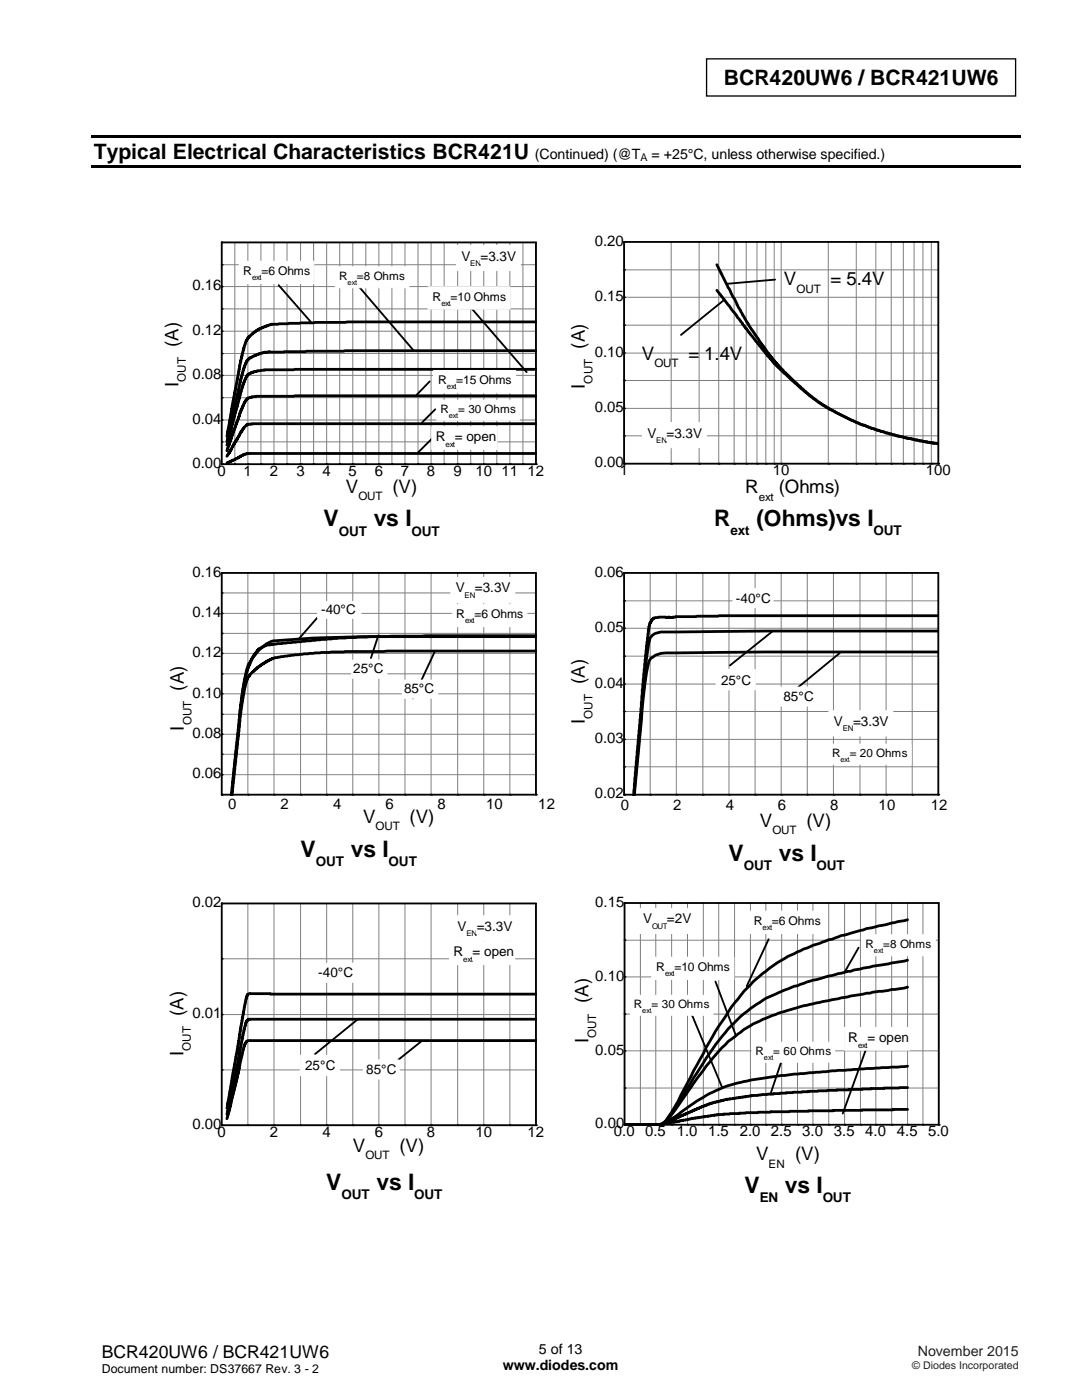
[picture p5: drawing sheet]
<svg xmlns="http://www.w3.org/2000/svg" width="216mm" height="279mm" viewBox="0 0 216 279" stroke-linecap="round" stroke-linejoin="round" font-family="sans-serif">
<path d="M141 11.7h61.7v7.5h-61.7z" fill="none" stroke="#000" stroke-width=".26"/>
<g fill="#000">
<path d="M18.2 26.9h185.5v.5h-185.5z" fill-rule="evenodd"/>
<path d="M18.2 33.1h185.5v.5h-185.5z" fill-rule="evenodd"/>
</g>
<g fill="none" stroke="#808080" stroke-width=".2">
<path d="M44.2 52.8h62.7M44.2 57.2h62.7M46.9 48.4v44.2M49.5 48.4v44.2M52.1 48.4v44.2M54.7 48.4v44.2M57.3 48.4v44.2M60 48.4v44.2M62.6 48.4v44.2M65.2 48.4v44.2M67.8 48.4v44.2M70.4 48.4v44.2"/>
<path d="M73 48.4v44.2M75.6 48.4v44.2M78.2 48.4v44.2M80.8 48.4v44.2M83.4 48.4v44.2M86 48.4v44.2M88.6 48.4v44.2M91.3 48.4v44.2M93.9 48.4v44.2M96.5 48.4v44.2M99.1 48.4v44.2M101.7 48.4v44.2"/>
<path d="M104.3 48.4v44.2M124.5 53.9h62.7M124.5 59.3h62.7M133.9 48.3v44.2M139.5 48.3v44.2M143.4 48.3v44.2M146.5 48.3v44.2M148.9 48.3v44.2M151 48.3v44.2M152.8 48.3v44.2M154.5 48.3v44.2M155.9 48.3v44.2"/>
<path d="M165.3 48.3v44.2M170.9 48.3v44.2M174.8 48.3v44.2M177.8 48.3v44.2M180.3 48.3v44.2M182.4 48.3v44.2M184.2 48.3v44.2M185.8 48.3v44.2M44.2 79.4h62.7M44.2 70.6h62.7M44.2 61.6h62.7M44.2 74.9h62.7"/>
<path d="M44.2 66.1h62.7M124.5 75.9h62.7M124.5 64.9h62.7M124.5 70.5h62.7M44.2 88.2h62.7M44.2 83.8h62.7M124.5 87h62.7M124.5 81.5h62.7M44.2 118.3h62.7M49.5 114.3v44.3M54.7 114.3v44.3M60 114.3v44.3"/>
<path d="M65.2 114.3v44.3M70.4 114.3v44.3M75.6 114.3v44.3M80.8 114.3v44.3M86 114.3v44.3M91.3 114.3v44.3M96.5 114.3v44.3M101.7 114.3v44.3M124.5 119.9h62.7M129.7 114.3v44.3M134.9 114.3v44.3M140.3 114.3v44.3"/>
<path d="M145.5 114.3v44.3M150.7 114.3v44.3M155.9 114.3v44.3M161.1 114.3v44.3M166.3 114.3v44.3M171.6 114.3v44.3M176.8 114.3v44.3M182 114.3v44.3M44.2 134.5h62.7M44.2 126.4h62.7M44.2 138.5h62.7M44.2 130.4h62.7"/>
<path d="M44.2 122.4h62.7M124.5 131h62.7M124.5 136.5h62.7M124.5 125.4h62.7M44.2 150.5h62.7M44.2 142.5h62.7M44.2 154.6h62.7M44.2 146.5h62.7M124.5 153h62.7M124.5 142h62.7M124.5 147.6h62.7M44.2 191.3h62.7"/>
<path d="M49.5 180.3v44.3M54.7 180.3v44.3M60 180.3v44.3M65.2 180.3v44.3M70.4 180.3v44.3M75.6 180.3v44.3M80.8 180.3v44.3M86 180.3v44.3M91.3 180.3v44.3M96.5 180.3v44.3M101.7 180.3v44.3M124.6 187.6h62.7"/>
<path d="M124.6 195h62.7M127.8 180.2v44.3M130.9 180.2v44.3M134 180.2v44.3M137.2 180.2v44.3M140.3 180.2v44.3M143.4 180.2v44.3M146.6 180.2v44.3M149.7 180.2v44.3M152.8 180.2v44.3M156 180.2v44.3M159.1 180.2v44.3"/>
<path d="M162.2 180.2v44.3M165.4 180.2v44.3M168.5 180.2v44.3M171.7 180.2v44.3M174.8 180.2v44.3M177.9 180.2v44.3M181.1 180.2v44.3M184.2 180.2v44.3M44.2 213.5h62.7M44.2 202.5h62.7M124.6 217.1h62.7M124.6 202.4h62.7"/>
<path d="M124.6 209.7h62.7"/>
</g>
<g fill="#000">
<circle cx="44.2" cy="57.2" r=".19"/>
<circle cx="44.2" cy="48.4" r=".19"/>
<circle cx="44.2" cy="52.8" r=".19"/>
<circle cx="124.5" cy="59.3" r=".19"/>
<circle cx="124.5" cy="48.3" r=".19"/>
<circle cx="124.5" cy="53.9" r=".19"/>
<circle cx="44.2" cy="74.9" r=".19"/>
<circle cx="44.2" cy="61.6" r=".19"/>
<circle cx="44.2" cy="70.6" r=".19"/>
<circle cx="44.2" cy="66.1" r=".19"/>
<circle cx="44.2" cy="79.4" r=".19"/>
<circle cx="124.5" cy="70.5" r=".19"/>
<circle cx="124.5" cy="75.9" r=".19"/>
<circle cx="124.5" cy="64.9" r=".19"/>
<circle cx="44.2" cy="92.6" r=".19"/>
<circle cx="44.2" cy="88.2" r=".19"/>
<circle cx="44.2" cy="83.8" r=".19"/>
<circle cx="46.9" cy="92.6" r=".19"/>
<circle cx="49.5" cy="92.6" r=".19"/>
<circle cx="52.1" cy="92.6" r=".19"/>
<circle cx="54.7" cy="92.6" r=".19"/>
<circle cx="57.3" cy="92.6" r=".19"/>
<circle cx="60" cy="92.6" r=".19"/>
<circle cx="62.6" cy="92.6" r=".19"/>
<circle cx="65.2" cy="92.6" r=".19"/>
<circle cx="67.8" cy="92.6" r=".19"/>
<circle cx="70.4" cy="92.6" r=".19"/>
<circle cx="73" cy="92.6" r=".19"/>
<circle cx="75.6" cy="92.6" r=".19"/>
<circle cx="78.2" cy="92.6" r=".19"/>
<circle cx="80.8" cy="92.6" r=".19"/>
<circle cx="83.4" cy="92.6" r=".19"/>
<circle cx="86" cy="92.6" r=".19"/>
<circle cx="88.6" cy="92.6" r=".19"/>
<circle cx="91.3" cy="92.6" r=".19"/>
<circle cx="93.9" cy="92.6" r=".19"/>
<circle cx="96.5" cy="92.6" r=".19"/>
<circle cx="99.1" cy="92.6" r=".19"/>
<circle cx="101.7" cy="92.6" r=".19"/>
<circle cx="104.3" cy="92.6" r=".19"/>
<circle cx="106.9" cy="92.6" r=".19"/>
<circle cx="124.5" cy="92.5" r=".19"/>
<circle cx="124.5" cy="87" r=".19"/>
<circle cx="124.5" cy="81.5" r=".19"/>
<circle cx="133.9" cy="92.5" r=".19"/>
<circle cx="139.5" cy="92.5" r=".19"/>
<circle cx="143.4" cy="92.5" r=".19"/>
<circle cx="146.5" cy="92.5" r=".19"/>
<circle cx="148.9" cy="92.5" r=".19"/>
<circle cx="151" cy="92.5" r=".19"/>
<circle cx="152.8" cy="92.5" r=".19"/>
<circle cx="154.5" cy="92.5" r=".19"/>
<circle cx="155.9" cy="92.5" r=".19"/>
<circle cx="165.3" cy="92.5" r=".19"/>
<circle cx="170.9" cy="92.5" r=".19"/>
<circle cx="174.8" cy="92.5" r=".19"/>
<circle cx="177.8" cy="92.5" r=".19"/>
<circle cx="180.3" cy="92.5" r=".19"/>
<circle cx="182.4" cy="92.5" r=".19"/>
<circle cx="184.2" cy="92.5" r=".19"/>
<circle cx="185.8" cy="92.5" r=".19"/>
<circle cx="187.2" cy="92.5" r=".19"/>
<circle cx="44.2" cy="118.3" r=".19"/>
<circle cx="44.2" cy="114.3" r=".19"/>
<circle cx="124.5" cy="119.9" r=".19"/>
<circle cx="124.5" cy="114.3" r=".19"/>
<circle cx="44.2" cy="126.4" r=".19"/>
<circle cx="44.2" cy="122.4" r=".19"/>
<circle cx="44.2" cy="138.5" r=".19"/>
<circle cx="44.2" cy="130.4" r=".19"/>
<circle cx="44.2" cy="134.5" r=".19"/>
<circle cx="124.5" cy="136.5" r=".19"/>
<circle cx="124.5" cy="125.4" r=".19"/>
<circle cx="124.5" cy="131" r=".19"/>
<circle cx="44.2" cy="142.5" r=".19"/>
<circle cx="44.2" cy="158.6" r=".19"/>
<circle cx="44.2" cy="150.5" r=".19"/>
<circle cx="44.2" cy="146.5" r=".19"/>
<circle cx="44.2" cy="154.6" r=".19"/>
<circle cx="49.5" cy="158.6" r=".19"/>
<circle cx="54.7" cy="158.6" r=".19"/>
<circle cx="60" cy="158.6" r=".19"/>
<circle cx="65.2" cy="158.6" r=".19"/>
<circle cx="70.4" cy="158.6" r=".19"/>
<circle cx="75.6" cy="158.6" r=".19"/>
<circle cx="80.8" cy="158.6" r=".19"/>
<circle cx="86" cy="158.6" r=".19"/>
<circle cx="91.3" cy="158.6" r=".19"/>
<circle cx="96.5" cy="158.6" r=".19"/>
<circle cx="101.7" cy="158.6" r=".19"/>
<circle cx="106.9" cy="158.6" r=".19"/>
<circle cx="124.5" cy="158.6" r=".19"/>
<circle cx="124.5" cy="147.6" r=".19"/>
<circle cx="124.5" cy="142" r=".19"/>
<circle cx="124.5" cy="153" r=".19"/>
<circle cx="129.7" cy="158.6" r=".19"/>
<circle cx="134.9" cy="158.6" r=".19"/>
<circle cx="140.3" cy="158.6" r=".19"/>
<circle cx="145.5" cy="158.6" r=".19"/>
<circle cx="150.7" cy="158.6" r=".19"/>
<circle cx="155.9" cy="158.6" r=".19"/>
<circle cx="161.1" cy="158.6" r=".19"/>
<circle cx="166.3" cy="158.6" r=".19"/>
<circle cx="171.6" cy="158.6" r=".19"/>
<circle cx="176.8" cy="158.6" r=".19"/>
<circle cx="182" cy="158.6" r=".19"/>
<circle cx="187.2" cy="158.6" r=".19"/>
<circle cx="44.2" cy="191.3" r=".19"/>
<circle cx="44.2" cy="180.3" r=".19"/>
<circle cx="124.6" cy="195" r=".19"/>
<circle cx="124.6" cy="180.2" r=".19"/>
<circle cx="124.6" cy="187.6" r=".19"/>
<circle cx="44.2" cy="213.5" r=".19"/>
<circle cx="44.2" cy="202.5" r=".19"/>
<circle cx="124.6" cy="217.1" r=".19"/>
<circle cx="124.6" cy="202.4" r=".19"/>
<circle cx="124.6" cy="209.7" r=".19"/>
<circle cx="44.2" cy="224.6" r=".19"/>
<circle cx="49.5" cy="224.6" r=".19"/>
<circle cx="54.7" cy="224.6" r=".19"/>
<circle cx="60" cy="224.6" r=".19"/>
<circle cx="65.2" cy="224.6" r=".19"/>
<circle cx="70.4" cy="224.6" r=".19"/>
<circle cx="75.6" cy="224.6" r=".19"/>
<circle cx="80.8" cy="224.6" r=".19"/>
<circle cx="86" cy="224.6" r=".19"/>
<circle cx="91.3" cy="224.6" r=".19"/>
<circle cx="96.5" cy="224.6" r=".19"/>
<circle cx="101.7" cy="224.6" r=".19"/>
<circle cx="106.9" cy="224.6" r=".19"/>
<circle cx="124.6" cy="224.5" r=".19"/>
<circle cx="127.8" cy="224.5" r=".19"/>
<circle cx="130.9" cy="224.5" r=".19"/>
<circle cx="134" cy="224.5" r=".19"/>
<circle cx="137.2" cy="224.5" r=".19"/>
<circle cx="140.3" cy="224.5" r=".19"/>
<circle cx="143.4" cy="224.5" r=".19"/>
<circle cx="146.6" cy="224.5" r=".19"/>
<circle cx="149.7" cy="224.5" r=".19"/>
<circle cx="152.8" cy="224.5" r=".19"/>
<circle cx="156" cy="224.5" r=".19"/>
<circle cx="159.1" cy="224.5" r=".19"/>
<circle cx="162.2" cy="224.5" r=".19"/>
<circle cx="165.4" cy="224.5" r=".19"/>
<circle cx="168.5" cy="224.5" r=".19"/>
<circle cx="171.7" cy="224.5" r=".19"/>
<circle cx="174.8" cy="224.5" r=".19"/>
<circle cx="177.9" cy="224.5" r=".19"/>
<circle cx="181.1" cy="224.5" r=".19"/>
<circle cx="184.2" cy="224.5" r=".19"/>
<circle cx="187.3" cy="224.5" r=".19"/>
</g>
<path d="M44.2 48.4h62.7v44.2h-62.7zM124.5 48.3h62.7v44.2h-62.7zM44.2 114.3h62.7v44.3h-62.7zM124.5 114.3h62.7v44.3h-62.7zM44.2 180.3h62.7v44.3h-62.7zM124.6 180.2h62.7v44.3h-62.7zM71.4 203.4l-8.5 7M84.2 207.7l-8.5 6.8" fill="none" stroke="#000" stroke-width=".37"/>
<g fill="none" stroke="#000" stroke-width=".56">
<path d="M143 52.8l5.2 10.1 3.5 5.4 2.2 3.1 1.8 2 5.2 4.9 2 1.6 2.9 1.9 6.4 3 2.8 1.1 5.4 1.4 3.1 .7 3.7 .6-3.7-.6-3.1-.7-6.5-1.8-3.9-1.6-4.6-2.3-2.1-1.3-3.5-2.8-5.6-5.3-4.8-5.9-2.9-4-3.5-4.4M106.9 64.2l-44 .1-8.8 .4-1.1 .4-1.5 .6-.9 .7-1.1 1-.1 .4-.3 .2-.5 1.4-.8 3.7-.1 1.1-1.2 5.8-.4 2.8-.8 4.3M106.9 70h-38l-12.4 .3-2.9-.1-2.1 .4-1.4 .8a1.52 1.52 0 0 0-1.1 1.3l-.5 1.1-.6 2.4-.3 1.8-1.2 4.7-.4 2.3-.7 3.1M106.9 73.7h-48l-6.2 .1-1.3 .2-1 .4a1.63 1.63 0 0 0-1.3 1l-1.1 2.9-.6 2.6-.9 3-.3 1.6-.9 3.3M106.9 79h-48l-7.9 .1-.7 .2a1.79 1.79 0 0 0-1.5 1.1l-.9 1.9-.3 1.2-1.2 3-.2 .9-.9 2.5M106.9 90.5h-57.6l-.7 .2-.1 .2-.9 .3-.1 .2-.5 .1-.1 .2-.4 .1-1.2 .6M106.9 84.6l-56.6 .1a1.48 1.48 0 0 0-1.7 .8l-.6 .8-.3 .8-2.4 4M106.9 127.1h-34.5l-9.8 .2-7.9 .6a8.1 8.1 0 0 0-4.7 4l-.5 1a34.7 34.7 0 0 0-1.3 7.3l-2 18.5M106.9 129.9l-38 .1-8.3 .5-4.5 .5-1.8 .4-1.9 1-1.5 1.2-1.2 1.2-.6 1.3-1.1 6.3-1.7 16.3M106.9 126.9h-22l-11.1 .2-9.6 .5-8.9 .8-1.5 .3a1.22 1.22 0 0 0-1.3 .4l-.8 .4-.4 .3-1 1.5-.4 1.1-.3 .6-.9 3-.8 5.6-1.7 17.1M187.2 122.9h-43.7l-12.3 .3a1.02 1.02 0 0 0-1.3 .9l-.3 .3-.1 .7-.9 7.4-.9 12.1-1 10.6-.2 3.5 .9-10.1a300.3 300.3 0 0 1 2-19.7 2.61 2.61 0 0 1 .9-2.2 4.7 4.7 0 0 1 3.1-.6l19.3-.2h34.5M187.2 130.1h-34.5l-18.2 .2a7.4 7.4 0 0 0-4.3 .8 2.31 2.31 0 0 0-.9 1.8l-.6 3.3-.5 5-1.6 17.5"/>
<path d="M106.9 198.4l-56.5-.1a.9 .9 0 0 0-1.2 .7l-1.1 5.7-.7 4.7-2.1 11.7M181.1 183.6l-4.5 1a103.9 103.9 0 0 0-14.4 4.1l-.6 .2a34.1 34.1 0 0 0-17.5 15l-3.2 5.2-6.2 11.8a14.5 14.5 0 0 1-2.5 3.4l-.7 .2h-6.9M181.1 197l-8.2 1.2-6.2 1.2a65.3 65.3 0 0 0-14.4 4 23.3 23.3 0 0 0-7.6 5.1 60.6 60.6 0 0 0-8.2 10.4l-1.8 2.7-1.3 1.6a2.77 2.77 0 0 1-3.1 1.3h-5.7M181.1 191.6l-7 1.2-6.9 1.5a63.6 63.6 0 0 0-14.9 5.3 35.2 35.2 0 0 0-12 12.5l-5.6 9.1a11.4 11.4 0 0 1-2.5 3.1l-.7 .2h-6.9M106.9 203.4h-56.4a.98 .98 0 0 0-1.3 .5l-.8 2.7-.7 4.5-2.4 11.2M106.9 207.7h-56.4a1.35 1.35 0 0 0-1.8 1.2l-.7 2.8-.6 3.2-2.1 8.4M181.1 217l-19.8 .8-11.3 .8-5 .8-3 .7-2.2 .8-.4 .3h-.3l-.3 .3h-.3l-2.2 1.1h-.3l-1.4 .8-2.8 1.1h-7.2M181.1 212.8l-13.9 .8-10.6 1a47 47 0 0 0-13.2 2.8 37.6 37.6 0 0 0-8.7 5.5l-.7 .4a5.5 5.5 0 0 1-4.4 1.2h-5M181.1 221.4l-19.8 .3-12.5 .4-1.3 .1-4.4 .2-5 .8-.8 .2-5.5 1.1h-7.2"/>
</g>
<path d="M89.7 188h13v4.5h-13z" fill-rule="evenodd" fill="#fff" stroke="#fff" stroke-width=".2"/>
<g fill="#fff">
<path d="M90.5 188.4h1.9v3h-1.9z" fill-rule="evenodd"/>
<path d="M92.4 190.6h1.9v1.9h-1.9z" fill-rule="evenodd"/>
<path d="M94.3 188.4h8.3v3h-8.3z" fill-rule="evenodd"/>
</g>
<path d="M90.3 182.8h12.8v5h-12.8z" fill-rule="evenodd" fill="#fff" stroke="#fff" stroke-width=".2"/>
<g fill="#fff">
<path d="M91.3 183.3h1.8v3h-1.8z" fill-rule="evenodd"/>
<path d="M93.1 185.5h2v1.9h-2z" fill-rule="evenodd"/>
<path d="M95.1 183.3h7.1v3h-7.1z" fill-rule="evenodd"/>
</g>
<path d="M72.5 211.5h7.1v3.8h-7.1z" fill-rule="evenodd" fill="#fff" stroke="#fff" stroke-width=".2"/>
<path d="M73.1 211.8h6v3h-6z" fill-rule="evenodd" fill="#fff"/>
<path d="M59.9 210.6h7.8v4.1h-7.8z" fill-rule="evenodd" fill="#fff" stroke="#fff" stroke-width=".2"/>
<path d="M60.9 211.1h6v3.1h-6z" fill-rule="evenodd" fill="#fff"/>
<path d="M62.9 192.2h8v3.8h-8z" fill-rule="evenodd" fill="#fff" stroke="#fff" stroke-width=".2"/>
<path d="M63.5 192.6h7v3h-7z" fill-rule="evenodd" fill="#fff"/>
<path d="M128.2 84.3h12.7v5h-12.7z" fill-rule="evenodd" fill="#fff" stroke="#fff" stroke-width=".2"/>
<g fill="#fff">
<path d="M129.2 84.8h1.7v3.1h-1.7z" fill-rule="evenodd"/>
<path d="M130.9 87.1h2.1v1.8h-2.1z" fill-rule="evenodd"/>
<path d="M133 84.8h7.1v3.1h-7.1z" fill-rule="evenodd"/>
</g>
<path d="M55.6 56.9l6.4 7.3M71.7 57.3l10.9 12.7M144.3 60l-8.4 6.8M154.7 55.8l-9.6 .8M85.7 76.1l-2.7 2.8M94.1 61.6l11 12.7M86.2 87.5l-2.8 2.8M86.9 81.7l-2.7 2.7" fill="none" stroke="#000" stroke-width=".37"/>
<path d="M86.5 73.9h16.4v4.5h-16.4z" fill-rule="evenodd" fill="#fff" stroke="#fff" stroke-width=".2"/>
<g fill="#fff">
<path d="M87.4 74.4h1.8v2.8h-1.8z" fill-rule="evenodd"/>
<path d="M89.2 76.3h1.8v1.8h-1.8z" fill-rule="evenodd"/>
<path d="M91 74.4h11.1v2.8h-11.1z" fill-rule="evenodd"/>
</g>
<path d="M87.2 79.9h16.4v4h-16.4z" fill-rule="evenodd" fill="#fff" stroke="#fff" stroke-width=".2"/>
<g fill="#fff">
<path d="M87.9 80.2h1.7v2.8h-1.7z" fill-rule="evenodd"/>
<path d="M89.6 82h1.8v1.6h-1.8z" fill-rule="evenodd"/>
<path d="M91.4 80.2h11.6v2.8h-11.6z" fill-rule="evenodd"/>
</g>
<path d="M86.2 85.2h13v4.5h-13z" fill-rule="evenodd" fill="#fff" stroke="#fff" stroke-width=".2"/>
<g fill="#fff">
<path d="M86.9 85.6h2v3h-2z" fill-rule="evenodd"/>
<path d="M88.9 87.8h1.9v1.9h-1.9z" fill-rule="evenodd"/>
<path d="M90.8 85.6h8.2v3h-8.2z" fill-rule="evenodd"/>
</g>
<path d="M85.4 57.2h16.4v4.5h-16.4z" fill-rule="evenodd" fill="#fff" stroke="#fff" stroke-width=".2"/>
<g fill="#fff">
<path d="M86.3 57.7h1.8v2.8h-1.8z" fill-rule="evenodd"/>
<path d="M88.1 59.6h1.8v1.8h-1.8z" fill-rule="evenodd"/>
<path d="M89.9 57.7h11.1v2.8h-11.1z" fill-rule="evenodd"/>
</g>
<path d="M66.9 53.2h14.7v4.2h-14.7z" fill-rule="evenodd" fill="#fff" stroke="#fff" stroke-width=".2"/>
<g fill="#fff">
<path d="M67.7 53.7h1.7v2.8h-1.7z" fill-rule="evenodd"/>
<path d="M69.4 55.4h1.8v1.7h-1.8z" fill-rule="evenodd"/>
<path d="M71.2 53.7h9.7v2.8h-9.7z" fill-rule="evenodd"/>
</g>
<path d="M47.7 52.1h14.9v4.5h-14.9z" fill-rule="evenodd" fill="#fff" stroke="#fff" stroke-width=".2"/>
<g fill="#fff">
<path d="M48.5 52.6h1.8v2.8h-1.8z" fill-rule="evenodd"/>
<path d="M50.3 54.5h1.9v1.8h-1.9z" fill-rule="evenodd"/>
<path d="M52.2 52.6h9.7v2.8h-9.7z" fill-rule="evenodd"/>
</g>
<path d="M91.1 49h12.7v5h-12.7z" fill-rule="evenodd" fill="#fff" stroke="#fff" stroke-width=".2"/>
<g fill="#fff">
<path d="M92.1 49.5h1.7v3.1h-1.7z" fill-rule="evenodd"/>
<path d="M93.8 51.7h2.1v1.9h-2.1z" fill-rule="evenodd"/>
<path d="M95.9 49.5h7v3.1h-7z" fill-rule="evenodd"/>
</g>
<path d="M63.5 123.1l-3.8 4.3M75.5 126.8l-1.5 4.5M86.8 130l-4.4 9.4" fill="none" stroke="#000" stroke-width=".37"/>
<path d="M90.3 120.6h14.8v4.5h-14.8z" fill-rule="evenodd" fill="#fff" stroke="#fff" stroke-width=".2"/>
<g fill="#fff">
<path d="M91 121h1.8v2.9h-1.8z" fill-rule="evenodd"/>
<path d="M92.8 123h1.9v1.7h-1.9z" fill-rule="evenodd"/>
<path d="M94.7 121h9.7v2.9h-9.7z" fill-rule="evenodd"/>
</g>
<path d="M90 115.2h12.7v5h-12.7z" fill-rule="evenodd" fill="#fff" stroke="#fff" stroke-width=".2"/>
<g fill="#fff">
<path d="M90.9 115.7h1.8v3.1h-1.8z" fill-rule="evenodd"/>
<path d="M92.7 118h2.1v1.8h-2.1z" fill-rule="evenodd"/>
<path d="M94.8 115.7h7v3.1h-7z" fill-rule="evenodd"/>
</g>
<path d="M70.2 131.7h7v3.7h-7z" fill-rule="evenodd" fill="#fff" stroke="#fff" stroke-width=".2"/>
<path d="M70.5 131.8h6v3h-6z" fill-rule="evenodd" fill="#fff"/>
<path d="M80.3 135.7h7.1v3.6h-7.1z" fill-rule="evenodd" fill="#fff" stroke="#fff" stroke-width=".2"/>
<path d="M80.6 135.8h6.1v3h-6.1z" fill-rule="evenodd" fill="#fff"/>
<path d="M63.4 120h8.6v3.4h-8.6z" fill-rule="evenodd" fill="#fff" stroke="#fff" stroke-width=".2"/>
<path d="M64.1 120.1h6.9v3.1h-6.9z" fill-rule="evenodd" fill="#fff"/>
<path d="M154.2 125.9l-8.6 6.9M167.6 130.3l-8.5 7" fill="none" stroke="#000" stroke-width=".37"/>
<path d="M165.3 148.5h16.5v4h-16.5z" fill-rule="evenodd" fill="#fff" stroke="#fff" stroke-width=".2"/>
<g fill="#fff">
<path d="M166 148.9h1.7v2.7h-1.7z" fill-rule="evenodd"/>
<path d="M167.7 150.6h1.9v1.7h-1.9z" fill-rule="evenodd"/>
<path d="M169.6 148.9h11.6v2.7h-11.6z" fill-rule="evenodd"/>
</g>
<path d="M165.4 141.9h12.8v5h-12.8z" fill-rule="evenodd" fill="#fff" stroke="#fff" stroke-width=".2"/>
<g fill="#fff">
<path d="M166.4 142.4h1.8v3h-1.8z" fill-rule="evenodd"/>
<path d="M168.2 144.6h2v1.8h-2z" fill-rule="evenodd"/>
<path d="M170.2 142.4h7.1v3h-7.1z" fill-rule="evenodd"/>
</g>
<path d="M155.7 137.1h7.2v3.8h-7.2z" fill-rule="evenodd" fill="#fff" stroke="#fff" stroke-width=".2"/>
<path d="M156.3 137.4h6.1v3h-6.1z" fill-rule="evenodd" fill="#fff"/>
<path d="M142.9 133.6h7.8v4.1h-7.8z" fill-rule="evenodd" fill="#fff" stroke="#fff" stroke-width=".2"/>
<path d="M143.9 134.1h6v3.1h-6z" fill-rule="evenodd" fill="#fff"/>
<path d="M146.3 117.5h8v3.8h-8z" fill-rule="evenodd" fill="#fff" stroke="#fff" stroke-width=".2"/>
<path d="M146.9 117.8h6.9v3h-6.9z" fill-rule="evenodd" fill="#fff"/>
<path d="M142.8 195.9l4 10.6M153.4 187.5l-4.4 9.3M171.3 189.1l-2.7 4.8M137.7 201.7l6.4 15.3M156.3 210.6l-2.5 7.5M173.1 208.6l-4.9 13.6" fill="none" stroke="#000" stroke-width=".37"/>
<path d="M127.5 181.3h11.2v5h-11.2z" fill-rule="evenodd" fill="#fff" stroke="#fff" stroke-width=".2"/>
<g fill="#fff">
<path d="M128.3 181.8h1.8v3.1h-1.8z" fill-rule="evenodd"/>
<path d="M130.1 184h3v1.9h-3z" fill-rule="evenodd"/>
<path d="M133.1 181.8h4.8v3.1h-4.8z" fill-rule="evenodd"/>
</g>
<path d="M150.1 208h16.4v4h-16.4z" fill-rule="evenodd" fill="#fff" stroke="#fff" stroke-width=".2"/>
<g fill="#fff">
<path d="M150.8 208.3h1.6v2.8h-1.6z" fill-rule="evenodd"/>
<path d="M152.4 210.1h1.9v1.7h-1.9z" fill-rule="evenodd"/>
<path d="M154.3 208.3h11.6v2.8h-11.6z" fill-rule="evenodd"/>
</g>
<path d="M168.5 205h13v4.6h-13z" fill-rule="evenodd" fill="#fff" stroke="#fff" stroke-width=".2"/>
<g fill="#fff">
<path d="M169.3 205.5h1.9v3h-1.9z" fill-rule="evenodd"/>
<path d="M171.2 207.7h1.9v1.8h-1.9z" fill-rule="evenodd"/>
<path d="M173.1 205.5h8.3v3h-8.3z" fill-rule="evenodd"/>
</g>
<path d="M125.8 198.6h16.5v4h-16.5z" fill-rule="evenodd" fill="#fff" stroke="#fff" stroke-width=".2"/>
<g fill="#fff">
<path d="M126.5 199h1.7v2.7h-1.7z" fill-rule="evenodd"/>
<path d="M128.2 200.7h1.8v1.7h-1.8z" fill-rule="evenodd"/>
<path d="M130 199h11.6v2.7h-11.6z" fill-rule="evenodd"/>
</g>
<path d="M130.1 191h16.3v4.5h-16.3z" fill-rule="evenodd" fill="#fff" stroke="#fff" stroke-width=".2"/>
<g fill="#fff">
<path d="M130.9 191.4h1.8v2.9h-1.8z" fill-rule="evenodd"/>
<path d="M132.7 193.4h1.9v1.8h-1.9z" fill-rule="evenodd"/>
<path d="M134.6 191.4h11v2.9h-11z" fill-rule="evenodd"/>
</g>
<path d="M171.9 186.6h14.7v4.1h-14.7z" fill-rule="evenodd" fill="#fff" stroke="#fff" stroke-width=".2"/>
<g fill="#fff">
<path d="M172.7 187h1.7v2.8h-1.7z" fill-rule="evenodd"/>
<path d="M174.4 188.8h1.8v1.6h-1.8z" fill-rule="evenodd"/>
<path d="M176.3 187h9.6v2.8h-9.6z" fill-rule="evenodd"/>
</g>
<path d="M149.6 181.8h14.9v4.5h-14.9z" fill-rule="evenodd" fill="#fff" stroke="#fff" stroke-width=".2"/>
<g fill="#fff">
<path d="M150.4 182.3h1.8v2.8h-1.8z" fill-rule="evenodd"/>
<path d="M152.2 184.2h1.8v1.8h-1.8z" fill-rule="evenodd"/>
<path d="M154 182.3h9.8v2.8h-9.8z" fill-rule="evenodd"/>
</g>
<g font-size="4.5">
<text x="64.5" y="105.1">V</text>
<text x="74.6" y="105.1">vs I</text>
<text x="142.5" y="105">R</text>
<text x="150.9" y="105">(Ohms)vs I</text>
<text x="60" y="170.9">V</text>
<text x="70" y="170.9">vs I</text>
<text x="145.4" y="171.9">V</text>
<text x="155.4" y="171.9">vs I</text>
<text x="65.1" y="237.5">V</text>
<text x="75.1" y="237.5">vs I</text>
<text x="148.5" y="238">V</text>
<text x="156.6" y="238">vs I</text>
</g>
<g font-size="4.2">
<text x="144.4" y="17.1">BCR420UW6 / BCR421UW6</text>
<text x="18.7" y="31.8">Typical Electrical Characteristics BCR421U</text>
</g>
<g font-size="3.7">
<text x="156.4" y="56.9">V</text>
<text x="165.7" y="56.9">= 5.4V</text>
<text x="35.6" y="69.3" transform="rotate(-90 35.6 69.3)">(A)</text>
<text x="116.7" y="69.6" transform="rotate(-90 116.7 69.6)">(A)</text>
<text x="128.1" y="71.8">V</text>
<text x="137.4" y="71.8">= 1.4V</text>
<text x="35.6" y="77.2" transform="rotate(-90 35.6 77.2)">I</text>
<text x="116.7" y="77.6" transform="rotate(-90 116.7 77.6)">I</text>
<text x="69" y="98.3">V</text>
<text x="78.3" y="98.3">(V)</text>
<text x="148.7" y="98.5">R</text>
<text x="155.4" y="98.5">(Ohms)</text>
<text x="36.7" y="137.8" transform="rotate(-90 36.7 137.8)">(A)</text>
<text x="116.7" y="136.5" transform="rotate(-90 116.7 136.5)">(A)</text>
<text x="36.7" y="145.8" transform="rotate(-90 36.7 145.8)">I</text>
<text x="116.7" y="144.5" transform="rotate(-90 116.7 144.5)">I</text>
<text x="72.4" y="164.3">V</text>
<text x="81.7" y="164.3">(V)</text>
<text x="151.6" y="165">V</text>
<text x="160.9" y="165">(V)</text>
<text x="36.6" y="202.8" transform="rotate(-90 36.6 202.8)">(A)</text>
<text x="117.5" y="200.3" transform="rotate(-90 117.5 200.3)">(A)</text>
<text x="117.5" y="208.2" transform="rotate(-90 117.5 208.2)">I</text>
<text x="36.6" y="210.7" transform="rotate(-90 36.6 210.7)">I</text>
<text x="70.4" y="229.8">V</text>
<text x="79.7" y="229.8">(V)</text>
<text x="150.9" y="231.5">V</text>
<text x="158.7" y="231.5">(V)</text>
</g>
<text font-size="3.5" x="20.3" y="270.9">BCR420UW6 / BCR421UW6</text>
<g font-size="3">
<text x="118.7" y="49">0.20</text>
<text x="38.4" y="57.9">0.16</text>
<text x="118.7" y="60.1">0.15</text>
<text x="38.4" y="66.8">0.12</text>
<text x="118.7" y="71.2">0.10</text>
<text x="38.4" y="75.7">0.08</text>
<text x="118.7" y="82.2">0.05</text>
<text x="38.4" y="84.6">0.04</text>
<text x="38.4" y="93.4">0.00</text>
<text x="43.4" y="95">0</text>
<text x="48.6" y="95">1</text>
<text x="53.8" y="95">2</text>
<text x="59.1" y="95">3</text>
<text x="64.3" y="95">4</text>
<text x="69.6" y="95">5</text>
<text x="74.8" y="95">6</text>
<text x="80" y="95">7</text>
<text x="85.2" y="95">8</text>
<text x="90.5" y="95">9</text>
<text x="94.9" y="95">10</text>
<text x="100.1" y="95">11</text>
<text x="105.3" y="95">12</text>
<text x="118.7" y="93.3">0.00</text>
<text x="123.7" y="94.9">1</text>
<text x="154.2" y="94.9">10</text>
<text x="184.7" y="94.9">100</text>
<text x="38.4" y="115.1">0.16</text>
<text x="118.7" y="115.1">0.06</text>
<text x="38.4" y="123.2">0.14</text>
<text x="38.4" y="131.1">0.12</text>
<text x="118.7" y="126.1">0.05</text>
<text x="118.7" y="137.3">0.04</text>
<text x="38.4" y="139.2">0.10</text>
<text x="38.4" y="147.3">0.08</text>
<text x="118.7" y="148.3">0.03</text>
<text x="38.4" y="155.4">0.06</text>
<text x="45.6" y="161.4">0</text>
<text x="56" y="161.4">2</text>
<text x="66.5" y="161.4">4</text>
<text x="76.9" y="161.4">6</text>
<text x="87.3" y="161.4">8</text>
<text x="97" y="161.4">10</text>
<text x="107.4" y="161.4">12</text>
<text x="118.7" y="159.3">0.02</text>
<text x="123.9" y="161.6">0</text>
<text x="134.3" y="161.6">2</text>
<text x="144.8" y="161.6">4</text>
<text x="155.2" y="161.6">6</text>
<text x="165.6" y="161.6">8</text>
<text x="175.3" y="161.6">10</text>
<text x="185.7" y="161.6">12</text>
<text x="38.4" y="181">0.02</text>
<text x="118.8" y="181">0.15</text>
<text x="118.8" y="195.7">0.10</text>
<text x="38.4" y="203.2">0.01</text>
<text x="118.8" y="210.5">0.05</text>
<text x="38.4" y="225.3">0.00</text>
<text x="43.4" y="226.9">0</text>
<text x="53.8" y="226.9">2</text>
<text x="64.3" y="226.9">4</text>
<text x="74.8" y="226.9">6</text>
<text x="85.2" y="226.9">8</text>
<text x="94.9" y="226.9">10</text>
<text x="105.3" y="226.9">12</text>
<text x="118.8" y="225.2">0.00</text>
<text x="122.5" y="226.8">0.0</text>
<text x="128.7" y="226.8">0.5</text>
<text x="135" y="226.8">1.0</text>
<text x="141.3" y="226.8">1.5</text>
<text x="147.6" y="226.8">2.0</text>
<text x="153.8" y="226.8">2.5</text>
<text x="160.1" y="226.8">3.0</text>
<text x="166.4" y="226.8">3.5</text>
<text x="172.6" y="226.8">4.0</text>
<text x="178.9" y="226.8">4.5</text>
<text x="185.2" y="226.8">5.0</text>
</g>
<g font-size="2.8">
<text x="106.7" y="31.8">(Continued) (@T</text>
<text x="130" y="31.8">= +25°C, unless otherwise specified.)</text>
<text x="100.3" y="273.5">www.diodes.com</text>
<text x="107.5" y="270.2">5 of 13</text>
</g>
<text font-size="2.8" fill="#231f20" x="183.2" y="270.6">November 2015</text>
<g font-size="2.7">
<text x="92.1" y="52">V</text>
<text x="95.9" y="52">=3.3V</text>
<text x="86.9" y="88.1">R</text>
<text x="90.8" y="88.1">= open</text>
<text x="129.2" y="87.3">V</text>
<text x="133" y="87.3">=3.3V</text>
<text x="67.6" y="106.9">OUT</text>
<text x="82.1" y="106.9">OUT</text>
<text x="145.7" y="106.8">ext</text>
<text x="174.3" y="106.8">OUT</text>
<text x="90.9" y="118.2">V</text>
<text x="94.8" y="118.2">=3.3V</text>
<text x="64.1" y="122.6">-40°C</text>
<text x="146.9" y="120.3">-40°C</text>
<text x="70.5" y="134.3">25°C</text>
<text x="143.9" y="136.6">25°C</text>
<text x="80.6" y="138.3">85°C</text>
<text x="156.3" y="139.9">85°C</text>
<text x="166.4" y="144.9">V</text>
<text x="170.2" y="144.9">=3.3V</text>
<text x="63" y="172.8">OUT</text>
<text x="77.6" y="172.8">OUT</text>
<text x="148.4" y="173.7">OUT</text>
<text x="162.9" y="173.7">OUT</text>
<text x="91.3" y="185.8">V</text>
<text x="95.1" y="185.8">=3.3V</text>
<text x="128.3" y="184.3">V</text>
<text x="133.1" y="184.3">=2V</text>
<text x="90.5" y="190.9">R</text>
<text x="94.3" y="190.9">= open</text>
<text x="63.5" y="195.1">-40°C</text>
<text x="169.3" y="208">R</text>
<text x="173.1" y="208">= open</text>
<text x="60.9" y="213.6">25°C</text>
<text x="73.1" y="214.3">85°C</text>
<text x="68.2" y="239.3">OUT</text>
<text x="82.7" y="239.3">OUT</text>
<text x="151.6" y="239.9">EN</text>
<text x="164.2" y="239.9">OUT</text>
</g>
<text font-size="2.5" x="20.3" y="274">Document number: DS37667 Rev. 3 - 2</text>
<g font-size="2.4">
<text x="48.5" y="54.9">R</text>
<text x="52.2" y="54.9">=6 Ohms</text>
<text x="86.3" y="60">R</text>
<text x="89.9" y="60">=10 Ohms</text>
<text x="87.4" y="76.7">R</text>
<text x="91" y="76.7">=15 Ohms</text>
<text x="91" y="123.3">R</text>
<text x="94.7" y="123.3">=6 Ohms</text>
<text x="150.4" y="184.6">R</text>
<text x="154" y="184.6">=6 Ohms</text>
<text x="130.9" y="193.8">R</text>
<text x="134.6" y="193.8">=10 Ohms</text>
</g>
<g font-size="2.3">
<text x="67.7" y="55.8">R</text>
<text x="71.2" y="55.8">=8 Ohms</text>
<text x="158.9" y="58.4">OUT</text>
<text x="37.1" y="76.2" transform="rotate(-90 37.1 76.2)">OUT</text>
<text x="118.2" y="76.6" transform="rotate(-90 118.2 76.6)">OUT</text>
<text x="130.6" y="73.2">OUT</text>
<text x="87.9" y="82.3">R</text>
<text x="91.4" y="82.3">= 30 Ohms</text>
<text x="71.5" y="99.8">OUT</text>
<text x="151.4" y="100">ext</text>
<text x="118.2" y="143.5" transform="rotate(-90 118.2 143.5)">OUT</text>
<text x="38.2" y="144.8" transform="rotate(-90 38.2 144.8)">OUT</text>
<text x="166" y="151">R</text>
<text x="169.6" y="151">= 20 Ohms</text>
<text x="74.9" y="165.7">OUT</text>
<text x="154.1" y="166.5">OUT</text>
<text x="172.7" y="189.1">R</text>
<text x="176.3" y="189.1">=8 Ohms</text>
<text x="126.5" y="201.1">R</text>
<text x="130" y="201.1">= 30 Ohms</text>
<text x="38.1" y="209.7" transform="rotate(-90 38.1 209.7)">OUT</text>
<text x="118.9" y="207.2" transform="rotate(-90 118.9 207.2)">OUT</text>
<text x="150.8" y="210.5">R</text>
<text x="154.3" y="210.5">= 60 Ohms</text>
<text x="72.9" y="231.3">OUT</text>
<text x="153.4" y="233">EN</text>
</g>
<text font-size="2.1" x="127.8" y="32.1">A</text>
<text font-size="2.1" fill="#231f20" x="182" y="273.2">© Diodes Incorporated</text>
<g font-size="1.6">
<text x="93.8" y="53.1">EN</text>
<text x="50.3" y="55.9">ext</text>
<text x="88.1" y="61">ext</text>
<text x="89.2" y="77.7">ext</text>
<text x="88.9" y="89.2">ext</text>
<text x="130.9" y="88.5">EN</text>
<text x="92.7" y="119.4">EN</text>
<text x="92.8" y="124.4">ext</text>
<text x="168.2" y="146">EN</text>
<text x="130.1" y="185.4">OUT</text>
<text x="152.2" y="185.6">ext</text>
<text x="92.4" y="192">ext</text>
<text x="93.1" y="186.9">EN</text>
<text x="132.7" y="194.8">ext</text>
<text x="171.2" y="209.1">ext</text>
</g>
<g font-size="1.5">
<text x="69.4" y="56.8">ext</text>
<text x="89.6" y="83.4">ext</text>
<text x="167.7" y="152">ext</text>
<text x="174.4" y="190.1">ext</text>
<text x="128.2" y="202.1">ext</text>
<text x="152.4" y="211.5">ext</text>
</g>
</svg>
